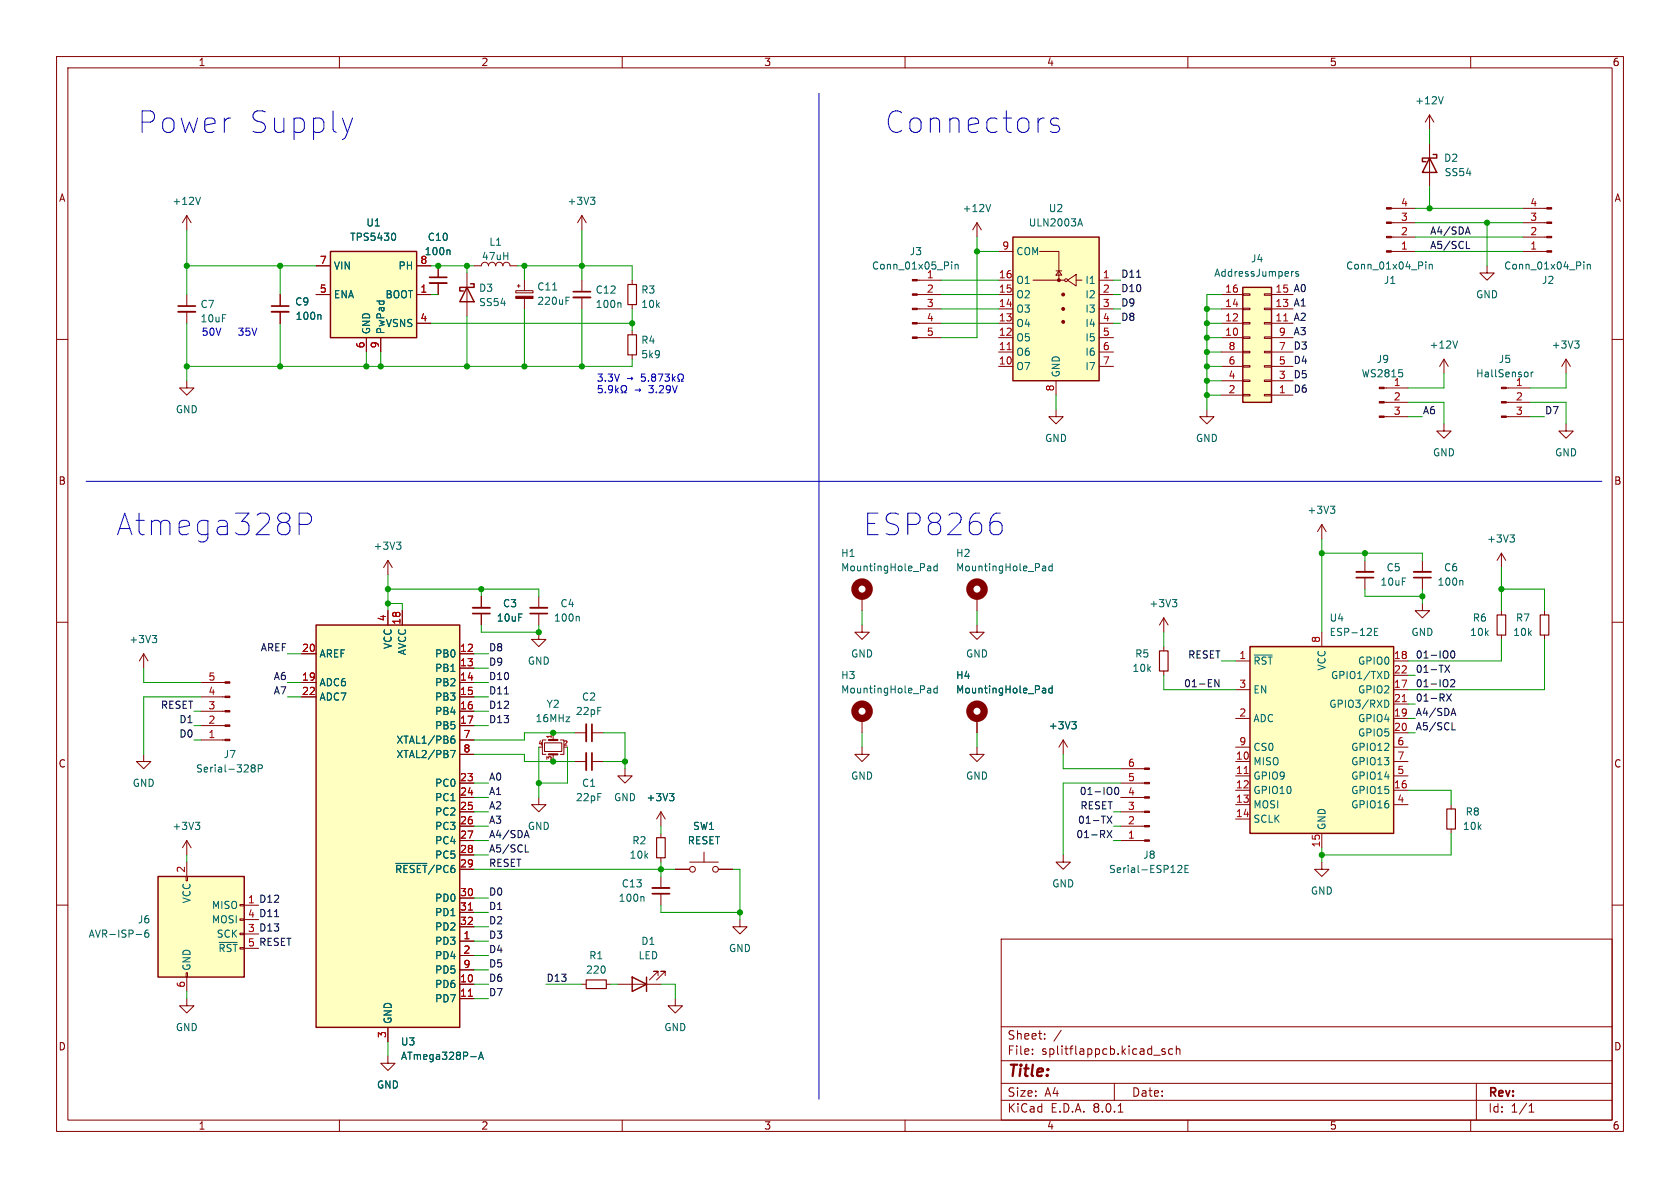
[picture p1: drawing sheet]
<svg xmlns="http://www.w3.org/2000/svg" width="297mm" height="210mm" viewBox="0 0 297 210" stroke-linecap="round" stroke-linejoin="round" font-family="sans-serif">
<g fill="none" stroke="#840000" stroke-width=".18">
<path d="M10 10h277v190h-277zM12 12h273v186h-273zM60 10v2M110 10v2M160 10v2M210 10v2M260 10v2M10 60h2M285 60h2M10 110h2M273 108v.7M273 112.3v.7"/>
<path d="M285 110h2M198.1 135.9h4.2M198.1 138.4h4.2M10 160h2M198.1 141h4.2M198.1 143.5h4.2M198.1 146.1h4.2M198.1 148.6h4.2M256.5 142.2v.8M256.5 146.6v.7M285 160h2M177 166h108v32h-108z"/>
<path d="M60 198v2M110 198v2M160 198v2M177 194.5h108M177 191.5h108M177 187.5h108M177 181.5h108M182.5 186.3v.1M182.5 185.5v.1M184.7 183.6v.1M184.7 182.8v.1M187.6 182.1l-1.3 2"/>
<path d="M197 191.5v3M197.7 196.6h.8M204 186.5h1.1M206 185.5l-.4-.1-.2 .2 .1 .2 .5 .2v.3h-.6M207.3 185.5l-.4-.1-.3 .3v.4l.1 .2h.6M208 185.5l.2-.1 .3 .1 .1 .9M208 184.9v1.5M210 198v2M260 198v2M261 191.5v6.5M270.3 196.6h.9M270.3 195.5l.4-.4v1.5"/>
</g>
<g fill="#840000" stroke="#840000" stroke-width=".18">
<path d="M202.3 135.8h.9v.2h-.9z"/>
<path d="M202.3 138.3h.9v.3h-.9z"/>
<path d="M202.3 140.8h.9v.3h-.9z"/>
<path d="M202.3 143.4h.9v.2h-.9z"/>
<path d="M202.3 145.9h.9v.3h-.9z"/>
<path d="M202.3 148.5h.9v.2h-.9z"/>
</g>
<path d="M208.2 153.1l.5-.1 .2 .3-.7 .9h.7M209.5 153.6h.4M210.1 153h-.6v1.2h.6" fill="none" stroke="#006464" stroke-width=".18"/>
<path d="M272.3 108.7h1.5v3.6h-1.5zM255.8 143h1.5v3.6h-1.5z" fill="none" stroke="#840000" stroke-width=".2"/>
<path d="M27.9 154.9h15.3v17.8h-15.3z" fill="#ffffc2"/>
<g fill="none" stroke="#840000" stroke-width=".18">
<path d="M252.7 20.3l-.7 1.3M252.7 20.3v2.6M252.7 25.4v7.6M252.7 20.3l.8 1.3M262.9 47v1.3h1.3l-1.3 1.2-1.3-1.2h1.3M255.3 63.5l-.8 1.3M255.3 63.5v2.5M255.3 63.5l.7 1.3M266.3 73.7h4.2M266.3 71.1h4.2M266.3 68.6h4.2M25.4 115.6l-.8 1.2"/>
<path d="M25.4 115.6v2.5M25.4 115.6l.8 1.2M101.6 134.6h2M104.6 134.6h2.1M32.9 154.9h.2v.8h-.2zM33 148.6v2.5M33 152.4v2.5M33 148.6l-.7 1.3M33 148.6l.8 1.3M42.4 159.9h.8v.2h-.8zM32.9 172h.2v.7h-.2zM33 176.5v1.3h1.3l-1.3 1.3-1.3-1.3h1.3"/>
<path d="M33 172.7v2.6M42.4 165h.8v.2h-.8zM42.4 162.4h.8v.3h-.8zM43.2 160h2.5M43.2 165.1h2.5M43.2 167.6h2.5"/>
</g>
<path d="M252.7 27.9l1.3 2.6h-2.5zM253.4 27.3h.6v.6h-2.5v.7h.6M27.9 154.9h15.3v17.8h-15.3z" fill="none" stroke="#840000" stroke-width=".25"/>
<path d="M255.1 17.1l-.4 1.3M257.7 60.3l-.4 1.2M270.1 65.9v.6M270.7 65.8v.8M271.1 65.8l-.4 .2M26.9 112.3h.8l-.4 .5M27.5 112.8l.2 .3v.3l-.2 .2M34.5 145.4h.8l-.4 .4M35.1 145.8l.2 .3v.3l-.2 .2M24.1 165.2h.9M26.2 164.4l-.4 .1a.86 .86 0 0 0 0 1.2l.5-.1v-.5l-.2-.2-.4 .1-.1 .1M38.7 166.6h3.2" fill="none" stroke="#006464" stroke-width=".18"/>
<g fill="#840000" stroke="#840000" stroke-width=".18">
<path d="M265.4 73.5h.9v.3h-.9z"/>
<path d="M265.4 71h.9v.2h-.9z"/>
<path d="M265.4 68.5h.9v.2h-.9z"/>
</g>
<path d="M103.6 133.1v3" fill="none" stroke="#840000" stroke-width=".33"/>
<path d="M104.6 133.1v3" fill="none" stroke="#840000" stroke-width=".3"/>
<path d="M55.9 110.5h25.4v71.1h-25.4z" fill="#ffffc2"/>
<path d="M55.9 110.5h25.4v71.1h-25.4zM111.8 172.7l2.5 1.3-2.5 1.3zM114.3 172.7v2.6" fill="none" stroke="#840000" stroke-width=".25"/>
<g fill="none" stroke="#840000" stroke-width=".18">
<path d="M33 38.1v2.5M33 38.1l-.7 1.3M33 38.1l.8 1.3M33 52.1v2M33 55.1v2.1M49.5 52.1v2M49.5 55.1v2.1M213.4 72.4v1.3h1.2l-1.2 1.2-1.3-1.2h1.3M68.6 99.1v2.5M68.6 99.1l-.8 1.2M68.6 99.1l.7 1.2M233.7 92.7l-.8 1.3"/>
<path d="M233.7 92.7v2.6M233.7 92.7l.7 1.3M53.3 115.6h2.6M68.6 108v2.5M71.1 108v2.5M81.3 115.6h2.5M81.3 118.1h2.5M85.1 105.4v2M85.1 108.5v2M95.2 111.8v1.2h1.3l-1.3 1.3-1.2-1.3h1.2M95.2 105.4v2M95.2 108.5v2"/>
<path d="M172.7 110.5v1.3h1.3l-1.3 1.2-1.3-1.2h1.3M205.7 109.2l-.7 1.3M205.7 109.2v2.6M205.7 114.3v.8M205.7 118.6v.8M205.7 109.2l.8 1.3M53.3 120.7h2.6M53.3 123.2h2.6M81.3 120.7h2.5M81.3 123.2h2.5M81.3 125.7h2.5M81.3 128.3h2.5"/>
<path d="M81.3 138.4h2.5M81.3 130.8h2.5M81.3 133.4h2.5M96.3 131.3h3v1.5h-3zM96.5 130.8h-.6v2.6h.6M97.8 129.5v1.3M97.8 133.4v1.2M99.1 130.8h.6v2.6h-.6M101.6 129.5h2M104.6 129.5h2.1M152.4 132.1v1.3h1.3l-1.3 1.2-1.3-1.2h1.3M152.4 127v2.5"/>
<path d="M172.7 132.1v1.3h1.3l-1.3 1.2-1.3-1.2h1.3M172.7 127v2.5M188 130.8l-.8 1.3M188 130.8v2.6M188 130.8l.7 1.3M81.3 141h2.5M81.3 143.5h2.5M81.3 146.1h2.5M81.3 148.6h2.5M81.3 151.1h2.5M81.3 153.7h2.5M81.3 158.8h2.5"/>
<path d="M95.2 141v1.2h1.3l-1.3 1.3-1.2-1.3h1.2M116.8 147.3v.8M116.8 151.6v.8M116.8 154.9v2.1M116.8 158v2M119.4 153.7h2.5M121.9 152.4h5.1M124.5 150.6v1.8M127 153.7h2.5M188 151.1v1.3h1.2l-1.2 1.3-1.3-1.3h1.3M81.3 166.4h2.5M81.3 174h2.5"/>
<path d="M81.3 176.5h2.5M81.3 168.9h2.5M81.3 161.3h2.5M81.3 163.8h2.5M81.3 171.5h2.5M102.9 174h.7M107.2 174h.7M109.2 174h7.6M116.3 172.5v-.8h-.7h.7l-1.5 1.5M117.6 172.5v-.8h-.8h.8l-1.5 1.5M119.4 176.5v1.3h1.2l-1.2 1.3-1.3-1.3h1.3M130.8 162.6v1.2h1.3l-1.3 1.3-1.3-1.3h1.3"/>
<path d="M68.6 186.7v1.3h1.2l-1.2 1.2-1.3-1.2h1.3M68.6 181.6v2.6"/>
<circle cx="122.4" cy="153.7" r=".51"/>
<circle cx="126.5" cy="153.7" r=".51"/>
</g>
<path d="M82.8 176.1h.7M82.8 160.9h.7" fill="none" stroke="#a90000" stroke-width=".18"/>
<g fill="none" stroke="#006464" stroke-width=".18">
<path d="M35.4 34.9l-.4 1.2M56.6 55.6l.1 .2v.7M70.1 95.8h.8l-.4 .5M70.6 96.3l.3 .3v.3l-.3 .2M235.2 89.5h.8l-.4 .5M235.7 90l.3 .2v.3l-.3 .2M102.2 109l.2 .1v.7M207.3 106h.7l-.4 .5M207.8 106.5l.2 .2v.3l-.2 .3M79.6 132.7h.9l-.6 1.2M79.8 130.7l.4-.1 .2 .2-.1 .5-.4 .1-.1-.1M80.3 130.1l-.4 .1-.1 .2"/>
<path d="M164.1 121.7h.4v.8M164.5 122.4l-.4 .1M164.5 122h-.4M165.7 121.7h-.4l-.2 .2 .1 .5h.5M165.7 121.2v1.3M184.4 121.7h.4l.1 .8M184.9 122.4l-.5 .1M184.9 122h-.5M186 121.7h-.3l-.3 .2 .1 .5h.5M186 121.2v1.3M189.5 127.6h.8l-.5 .5M190 128.1l.3 .2v.3l-.3 .2"/>
<path d="M70 152.6h5.5M113.7 158.5l.1 .2v.6M83.2 186.8h1M84.6 187.3l.4-1.3 .5 1.3M84.7 186.9h.6"/>
</g>
<g fill="none" stroke="#840000" stroke-width="1.3">
<circle cx="152.4" cy="125.7" r="1.27"/>
<circle cx="172.7" cy="125.7" r="1.27"/>
</g>
<path d="M205 115.1h1.5v3.5h-1.5zM116.1 148.1h1.5v3.5h-1.5zM103.6 173.2h3.6v1.6h-3.6z" fill="none" stroke="#840000" stroke-width=".2"/>
<path d="M97 130.8h1.6M97 133.4h1.6" fill="none" stroke="#840000" stroke-width=".38"/>
<path d="M31.5 55.1h3M48 55.1h3.1M83.6 107.4h3M93.7 107.4h3.1M103.6 128v3.1M115.3 157h3.1" fill="none" stroke="#840000" stroke-width=".33"/>
<path d="M31.5 54.1h3M48 54.1h3.1M83.6 108.5h3M93.7 108.5h3.1M104.6 128v3.1M115.3 158h3.1" fill="none" stroke="#840000" stroke-width=".3"/>
<path d="M221 114.3h25.4v33h-25.4z" fill="#ffffc2"/>
<path d="M82.5 50.8l1.3 2.5h-2.5zM83.2 50.2h.6v.6h-2.5v.6h.6M221 114.3h25.4v33h-25.4z" fill="none" stroke="#840000" stroke-width=".25"/>
<g fill="none" stroke="#840000" stroke-width=".18">
<path d="M77.5 47v2M77.5 50v2.1M82.5 48.3v7.6M91.2 51.4h3v.4h-3zM91.4 50.5h.5M91.7 50.3v.5M92.7 49.5v1.9M92.7 52.8v1.8M102.9 49.5v2.1M102.9 52.6v2M276.9 74.9v1.3h1.2l-1.2 1.3-1.3-1.3h1.3M218.4 116.8h2.6"/>
<path d="M233.7 111.8v2.5M246.4 116.8h2.5M246.4 119.4h2.5M265.4 108v.7M265.4 112.3v.7M110.5 135.9v1.3h1.3l-1.3 1.2-1.3-1.2h1.3M218.4 134.6h2.6M218.4 137.2h2.6M218.4 139.7h2.6M218.4 121.9h2.6M218.4 127h2.6M218.4 132.1h2.6"/>
<path d="M246.4 134.6h2.5M246.4 137.2h2.5M246.4 139.7h2.5M246.4 121.9h2.5M246.4 127h2.5M246.4 129.5h2.5M246.4 124.5h2.5M246.4 132.1h2.5M116.8 143.5l-.7 1.3M116.8 143.5v2.6M116.8 143.5l.8 1.3M218.4 142.2h2.6"/>
<path d="M218.4 144.8h2.6M233.7 152.4v1.3h1.2l-1.2 1.2-1.3-1.2h1.3M233.7 147.3v2.6M246.4 142.2h2.5"/>
</g>
<path d="M79.4 44.2l.2 .2v.6M97.7 51.3h.7M100.1 53.1h.4M100.1 52.5h.6M109.6 53.5l.2 .2v.7M221.7 115.8h3.2M243 111.7h.4M243.6 111.1h-.6v1.2h.6M245.1 118.7a.68 .68 0 0 1 .4 .6 .68 .68 0 0 1-.4 .7M244.8 123.8a.64 .64 0 0 1 .7 .6 .64 .64 0 0 1-.7 .6M118.4 140.3h.7l-.4 .5M118.9 140.8l.2 .2v.3l-.2 .2" fill="none" stroke="#006464" stroke-width=".18"/>
<path d="M220 136.7h.7M247.9 124h.7" fill="none" stroke="#a90000" stroke-width=".18"/>
<path d="M75.9 50h3.1M101.3 52.6h3.1" fill="none" stroke="#840000" stroke-width=".33"/>
<path d="M75.9 49h3.1M101.3 51.6h3.1" fill="none" stroke="#840000" stroke-width=".3"/>
<path d="M91.2 52.4h3v.4h-3z" fill="#840000" stroke="#840000" stroke-width=".18"/>
<path d="M264.7 108.7h1.5v3.6h-1.5z" fill="none" stroke="#840000" stroke-width=".2"/>
<path d="M179.1 41.9h15.2v25.4h-15.2z" fill="#ffffc2"/>
<path d="M179.1 41.9h15.2v25.4h-15.2z" fill="none" stroke="#840000" stroke-width=".25"/>
<g fill="none" stroke="#840000" stroke-width=".18">
<path d="M172.7 39.4l-.7 1.2M172.7 39.4v2.5M172.7 39.4l.8 1.2M162.2 49.5h4.2M162.2 59.7h4.2M162.2 57.2h4.2M162.2 54.6h4.2M162.2 52.1h4.2M176.5 49.5h2.6M176.5 59.7h2.6M176.5 57.2h2.6M176.5 54.6h2.6"/>
<path d="M176.5 52.1h2.6M176.5 44.5h2.6M182.6 49.5h5.6M183.8 44.5h3.4v5M186.7 47.9h1M187.2 47.9l.5 .7h-1zM188.7 49.5l1.5-1v2zM190.2 49.5h1.1M194.3 49.5h2.5M194.3 59.7h2.5M194.3 57.2h2.5M194.3 54.6h2.5"/>
<path d="M194.3 52.1h2.5M176.5 64.8h2.6M176.5 62.2h2.6M186.7 67.3v2.6M194.3 64.8h2.5M194.3 62.2h2.5"/>
<circle cx="188.5" cy="49.5" r=".25"/>
</g>
<g fill="#840000" stroke="#840000" stroke-width=".18">
<path d="M161.3 59.6h.9v.2h-.9z"/>
<path d="M161.3 57h.9v.3h-.9z"/>
<path d="M161.3 54.5h.9v.2h-.9z"/>
<path d="M161.3 51.9h.9v.3h-.9z"/>
<path d="M161.3 49.4h.9v.3h-.9z"/>
<circle cx="188" cy="56.9" r=".25"/>
<circle cx="188" cy="54.6" r=".25"/>
<circle cx="188" cy="52.1" r=".25"/>
<circle cx="187.2" cy="49.5" r=".25"/>
</g>
<path d="M178 61.8h.8" fill="none" stroke="#a90000" stroke-width=".18"/>
<path d="M175.1 36.1l-.4 1.3M190.7 39.6h.6M191 38.7l.4 1.2M168.2 46.3v.1M168.2 46.7v.9M168.8 46.7v.9M168.8 46.8l.2-.1 .3 .1 .1 .8" fill="none" stroke="#006464" stroke-width=".18"/>
<path d="M58.4 44.5h15.3v15.2h-15.3z" fill="#ffffc2"/>
<path d="M58.4 44.5h15.3v15.2h-15.3z" fill="none" stroke="#840000" stroke-width=".25"/>
<g fill="none" stroke="#840000" stroke-width=".18">
<path d="M102.9 38.1l-.8 1.3M102.9 38.1v2.5M102.9 38.1l.7 1.3M246 36.8h4.2M246 39.4h4.2M269.2 36.8h4.3M269.2 39.4h4.3M55.9 52.1h2.5M55.9 47h2.5M64.8 59.7v2.5M67.3 59.7v2.5M73.7 52.1h2.5"/>
<path d="M73.7 57.2h2.5M73.7 47h2.5M83.8 47h1.3a.64 .64 0 0 1 .6-.6 .64 .64 0 0 1 .7 .6 .64 .64 0 0 1 .6-.6 .64 .64 0 0 1 .6 .6 .64 .64 0 0 1 .7-.6 .64 .64 0 0 1 .6 .6 .64 .64 0 0 1 .6-.6 .64 .64 0 0 1 .7 .6h1.2M111.8 49.5v.8M111.8 53.8v.8M111.8 58.4v.8M246 41.9h4.2M246 44.5h4.2M269.2 41.9h4.3M269.2 44.5h4.3M33 67.3v1.3h1.3l-1.3 1.3-1.3-1.3h1.3M111.8 62.7v.8"/>
<path d="M186.7 72.4v1.3h1.3l-1.3 1.2-1.3-1.2h1.3M244.7 73.7h4.2M244.7 71.1h4.2M244.7 68.6h4.2M276.9 63.5l-.8 1.3M276.9 63.5v2.5M276.9 63.5l.7 1.3M241.3 99.1v2M251.5 99.1v2M265.4 97.8l-.7 1.3M265.4 97.8v2.5M265.4 97.8l.8 1.3"/>
<path d="M152.4 110.5v1.3h1.3l-1.3 1.2-1.3-1.2h1.3M152.4 105.4v2.6M172.7 105.4v2.6M241.3 102.1v2M251.5 106.7v1.3h1.2l-1.2 1.2-1.3-1.2h1.3M251.5 102.1v2M25.4 133.4v1.2h1.3l-1.3 1.3-1.3-1.3h1.3M35.6 120.7h4.2M35.6 123.2h4.2M35.6 125.7h4.2M35.6 128.3h4.2M35.6 130.8h4.2"/>
</g>
<g fill="none" stroke="#006464" stroke-width=".18">
<path d="M104.4 34.9h.8l-.5 .5M104.9 35.4l.3 .2v.3l-.3 .2M69.6 41.2a.79 .79 0 0 1 0 1.3M252.1 46.3v.1M252.1 46.7v.9M252.7 46.7v.9M252.7 46.8l.2-.1 .3 .1v.8M280 46.3v.1M280 46.7v.9M280.6 46.8l.2-.1 .3 .1 .1 .8M280.6 46.7v.9M247.9 66v.5"/>
<path d="M278.4 60.3h.8l-.5 .5M278.9 60.8l.3 .2v.3l-.3 .2M165.7 99.6v1.3M186 99.6v1.3M266.9 94.6h.8l-.4 .4M267.5 95l.2 .3v.3l-.2 .2M164.1 100.1h.4v.8M164.5 100.8l-.4 .1M164.5 100.4h-.4M165.7 100.1h-.4l-.2 .2 .1 .5h.5M184.4 100.1h.4l.1 .8M184.9 100.8l-.5 .1"/>
<path d="M184.9 100.4h-.5M186 100.1h-.3l-.3 .2 .1 .5h.5M258.4 102.6l.2 .2v.6M44.6 135.7l-.2-.2 .2-.3h.3l.2 .2-.2 .3M44.6 135.7l-.2 .3v.2l.2 .3h.3l.2-.3v-.2l-.2-.3M44.6 135.7h.3M45.7 135.9l.6-.1 .1-.2-.1-.3-.6-.1v1.3"/>
</g>
<path d="M239.8 101.1h3M249.9 101.1h3.1" fill="none" stroke="#840000" stroke-width=".33"/>
<path d="M239.8 102.1h3M249.9 102.1h3.1" fill="none" stroke="#840000" stroke-width=".3"/>
<g fill="#840000" stroke="#840000" stroke-width=".18">
<path d="M243.8 73.5h.9v.3h-.9z"/>
<path d="M243.8 71h.9v.2h-.9z"/>
<path d="M243.8 68.5h.9v.2h-.9z"/>
<path d="M245.1 36.7h.9v.3h-.9z"/>
<path d="M245.1 39.2h.9v.3h-.9z"/>
<path d="M245.1 41.8h.9v.2h-.9z"/>
<path d="M245.1 44.3h.9v.3h-.9z"/>
<path d="M273.5 36.7h.8v.3h-.8z"/>
<path d="M273.5 39.2h.8v.3h-.8z"/>
<path d="M273.5 41.8h.8v.2h-.8z"/>
<path d="M273.5 44.3h.8v.3h-.8z"/>
<path d="M39.8 120.5h.8v.3h-.8z"/>
<path d="M39.8 123.1h.8v.2h-.8z"/>
<path d="M39.8 125.6h.8v.3h-.8z"/>
<path d="M39.8 128.1h.8v.3h-.8z"/>
<path d="M39.8 130.7h.8v.2h-.8z"/>
</g>
<path d="M111 50.3h1.5v3.5h-1.5zM111 59.2h1.5v3.5h-1.5z" fill="none" stroke="#840000" stroke-width=".2"/>
<g fill="none" stroke="#840000" stroke-width="1.3">
<circle cx="152.4" cy="104.1" r="1.27"/>
<circle cx="172.7" cy="104.1" r="1.27"/>
</g>
<path d="M219.7 50.8h5.1v20.3h-5.1z" fill="#ffffc2"/>
<g fill="none" stroke="#840000" stroke-width=".18">
<path d="M49.5 52.1v2M49.5 55.1v2.1M55.9 52.1h2.5M55.9 47h2.5M64.8 59.7v2.5M67.3 59.7v2.5M73.7 57.2h2.5M73.7 52.1h2.5M73.7 47h2.5M77.5 47v2M77.5 50v2.1M215.9 59.7h3.8"/>
<path d="M215.9 57.2h3.8M215.9 54.6h3.8M215.9 52.1h3.8M219.7 51.9h1.3v.3h-1.3zM219.7 54.5h1.3v.2h-1.3zM219.7 57h1.3v.3h-1.3zM219.7 59.6h1.3v.2h-1.3zM223.5 51.9h1.3v.3h-1.3zM223.5 54.5h1.3v.2h-1.3zM223.5 57h1.3v.3h-1.3zM223.5 59.6h1.3v.2h-1.3zM224.8 59.7h3.8"/>
<path d="M224.8 57.2h3.8M224.8 54.6h3.8M224.8 52.1h3.8M215.9 69.9h3.8M215.9 67.3h3.8M215.9 64.8h3.8M215.9 62.2h3.8M219.7 62.1h1.3v.3h-1.3zM219.7 64.6h1.3v.3h-1.3zM219.7 67.2h1.3v.2h-1.3zM219.7 69.7h1.3v.3h-1.3zM223.5 62.1h1.3v.3h-1.3z"/>
<path d="M223.5 64.6h1.3v.3h-1.3zM223.5 67.2h1.3v.2h-1.3zM223.5 69.7h1.3v.3h-1.3zM224.8 69.9h3.8M224.8 67.3h3.8M224.8 64.8h3.8M224.8 62.2h3.8M255.3 74.9v1.3h1.2l-1.2 1.3-1.3-1.3h1.3M53.3 115.6h2.6M68.6 108v2.5M71.1 108v2.5M81.3 115.6h2.5"/>
<path d="M81.3 118.1h2.5M85.1 105.4v2M85.1 108.5v2M53.3 120.7h2.6M53.3 123.2h2.6M81.3 120.7h2.5M81.3 123.2h2.5M81.3 125.7h2.5M81.3 128.3h2.5M81.3 138.4h2.5M81.3 130.8h2.5M81.3 133.4h2.5"/>
<path d="M172.7 127v2.5M81.3 141h2.5M81.3 143.5h2.5M81.3 146.1h2.5M81.3 148.6h2.5M81.3 151.1h2.5M81.3 153.7h2.5M81.3 158.8h2.5M119.4 153.7h2.5M127 153.7h2.5M81.3 166.4h2.5M81.3 174h2.5"/>
<path d="M81.3 176.5h2.5M81.3 168.9h2.5M81.3 161.3h2.5M81.3 163.8h2.5M81.3 171.5h2.5M68.6 181.6v2.6"/>
</g>
<path d="M219.7 50.8h5.1v20.3h-5.1z" fill="none" stroke="#840000" stroke-width=".25"/>
<path d="M226.9 56.7h.8M82.8 176.1h.7M82.8 160.9h.7" fill="none" stroke="#a90000" stroke-width=".18"/>
<g fill="none" stroke="#006464" stroke-width=".18">
<path d="M56.6 55.6l.1 .2v.7M69.6 41.2a.79 .79 0 0 1 0 1.3M79.4 44.2l.2 .2v.6M228.7 48l-.4 .2M229.5 48.1l-.3-.1-.1 .2v.2l.4 .1v.3h-.4M79.6 132.7h.9l-.6 1.2M79.8 130.7l.4-.1 .2 .2-.1 .5-.4 .1-.1-.1M80.3 130.1l-.4 .1-.1 .2M184.4 121.7h.4l.1 .8M184.9 122.4l-.5 .1M184.9 122h-.5M186 121.7h-.3l-.3 .2 .1 .5h.5"/>
<path d="M186 121.2v1.3M189.5 127.6h.8l-.5 .5M190 128.1l.3 .2v.3l-.3 .2M70 152.6h5.5M118.4 140.3h.7l-.4 .5M118.9 140.8l.2 .2v.3l-.2 .2M83.2 186.8h1M84.6 187.3l.4-1.3 .5 1.3M84.7 186.9h.6"/>
</g>
<g fill="none" stroke="#0f0f0f" stroke-width=".18">
<path d="M200.9 49h.8M259.2 41h.6M259.2 43.9h.6M259.5 40.1l.4 1.3M255.4 117.6l.9 1.3M256.3 117.6l-.9 1.3M256.6 115.1h.2a.68 .68 0 0 1 .4 .6 .68 .68 0 0 1-.4 .6 .85 .85 0 0 1-.2-1.2zM89.2 122.7h.7M197.2 139.2h.2a.68 .68 0 0 1 .4 .6 .68 .68 0 0 1-.4 .7 .84 .84 0 0 1-.2-1.3zM215.5 120.1v1.3l-.7-1.3v1.3M255.7 122.7l.9 1.2M256.5 120.3l.4-.2 .3 .4-.8 .9h.8"/>
<path d="M256.6 122.7l-.9 1.2M256.6 126.1h.6M256.7 129h.6M256.9 125.2l.5 1.3M92.8 147.7h.6M92.9 150.6h.6M93.1 146.8l.4 1.3M195.7 144.3l.9 1.2M195.7 146.8l.9 1.3M196.6 144.3l-.9 1.2M196.6 146.8l-.9 1.3M48.5 162h.8"/>
</g>
<g fill="none" stroke="#0000c2" stroke-width=".18">
<path d="M144.8 16.5v177.8M62.3 20.9l-.9 2.5M187.2 21l-.4-.1h-.6l-.3 .1-.2 .4 .2 .6 1.3 .3 .1 .4-.1 .5-.4 .2h-.7l-.4-.2M105.8 68.2v.6l.1-.1h.5l.1 .5-.3 .2-.4-.1M107 69.3v.1M107.8 68.2l-.2 .2v.4l.5 .2 .2-.3M108.1 68.2l.1 .1a.84 .84 0 0 1-.3 1.1h-.2M108.8 68.2v1.2M109 69l.3 .4M109.3 68.6l-.5 .5M109.8 69.4h.3v-.2a.54 .54 0 0 1-.3-.7 .54 .54 0 0 1 .8-.3 .58 .58 0 0 1-.1 1v.2h.3M110.9 66.9h1"/>
<path d="M111.6 66.7l.3 .2M111.9 66.9l-.3 .2M114 66.1h-.6v.6l.2-.1 .4 .1 .1 .1-.1 .5-.1 .1-.5-.1M114.6 67.3v.1M115.4 66.7l-.2-.3 .2-.3h.3l.2 .3-.2 .3M115.4 66.7l-.2 .2v.2l.2 .3 .4-.1 .1-.2v-.3l-.2-.1M115.4 66.7h.3M116.3 66.1h.9l-.6 1.3M117.5 66.1h.8l-.4 .5 .4 .1v.6l-.2 .1-.6-.1M118.9 66.1v1.3M119 66.9l.4 .5M119.4 66.5l-.5 .5"/>
<path d="M119.8 67.4h.3v-.3a.54 .54 0 0 1-.2-.7 .54 .54 0 0 1 .7-.2 .58 .58 0 0 1-.1 .9v.3h.3M15.2 85.1h268M52.9 92.7h1.4a1.03 1.03 0 0 0 .8-1 1.03 1.03 0 0 0-.8-1h-1.4v3.8M176.1 90.7h.7M176.4 92.2l.4 .1 .4 .6v.9l-.4 .5-.4 .2"/>
</g>
<g fill="none" stroke="#009600" stroke-width=".18">
<path d="M250.2 39.4h19M250.2 36.8h19M252.7 22.9v2.5M252.7 33v3.8M262.9 39.4v7.6M33 40.6v11.5M33 57.2v10.1M33 47h22.9M49.5 47v5.1M49.5 57.2v7.6M76.2 47h7.6M76.2 57.2h35.6"/>
<path d="M76.2 52.1h1.3M82.5 47v1.3M82.5 55.9v8.9M91.4 47h20.4v2.5M92.7 47v2.5M92.7 54.6v10.2M102.9 40.6v8.9M102.9 54.6v10.2M111.8 54.6v3.8M166.4 57.2h10.1M166.4 54.6h10.1M166.4 52.1h10.1"/>
<path d="M166.4 49.5h10.1M172.7 41.9v17.8h-6.3M172.7 44.5h3.8M196.8 57.2h1.3M196.8 54.6h1.3M196.8 52.1h1.3M196.8 49.5h1.3M213.4 57.2h2.5M213.4 54.6h2.5M213.4 59.7h2.5M215.9 52.1h-2.5v20.3M250.2 41.9h19"/>
<path d="M250.2 44.5h19M64.8 62.2v2.6M67.3 62.2v2.6M111.8 63.5v1.3h-78.8M186.7 69.9v2.5M213.4 69.9h2.5M213.4 67.3h2.5M213.4 64.8h2.5M213.4 62.2h2.5M248.9 71.1h6.4v3.8M248.9 73.7h2.6M255.3 66v2.6h-6.4"/>
<path d="M270.5 73.7h2.5M270.5 71.1h6.4v3.8M276.9 66v2.6h-6.4M233.7 97.8h17.8v1.3M233.7 95.3v16.5M241.3 97.8v1.3M25.4 118.1v2.6h10.2M50.8 115.6h2.5M68.6 104.1h26.6v1.3M68.6 106.7h2.5v1.3M68.6 101.6v6.4M83.8 115.6h2.6"/>
<path d="M83.8 118.1h2.6M85.1 110.5v1.3h10.1v-1.3M85.1 104.1v1.3M152.4 108v2.5M172.7 108v2.5M205.7 119.4v2.5h12.7M205.7 111.8v2.5M215.9 116.8h2.5M241.3 104.1v1.3h10.2M248.9 119.4h1.3M251.5 104.1v2.6M265.4 113v3.8h-16.5"/>
<path d="M265.4 104.1h7.6v3.9M265.4 100.3v7.7M273 113v8.9h-24.1M34.3 125.7h1.3M34.3 130.8h1.3M34.3 128.3h1.3M35.6 123.2h-10.2v10.2M50.8 123.2h2.5M50.8 120.7h2.5M83.8 138.4h2.6M83.8 123.2h2.6M83.8 120.7h2.6"/>
<path d="M83.8 125.7h2.6M83.8 133.4h8.9v1.2h8.9M83.8 128.3h2.6M95.2 132.1v8.9M100.3 132.1v6.3h-5.1M101.6 129.5h-8.9v1.3h-8.9M106.7 134.6h3.8M106.7 129.5h3.8v6.4M152.4 129.5v2.6M172.7 129.5v2.6M188 133.4v2.5h10.1M198.1 138.4h-10.1v12.7"/>
<path d="M248.9 129.5h1.3M248.9 139.7h7.6v2.5M248.9 127h1.3M248.9 124.5h1.3M33 151.1v1.3M83.8 143.5h2.6M83.8 148.6h2.6M83.8 151.1h2.6M83.8 146.1h2.6M83.8 158.8h2.6M83.8 153.7h35.6M83.8 141h2.6"/>
<path d="M116.8 146.1v1.2M116.8 152.4v2.5M129.5 153.7h1.3v8.9M196.8 143.5h1.3M196.8 148.6h1.3M196.8 146.1h1.3M233.7 149.9v2.5M256.5 147.3v3.8h-22.8M33 175.3v1.2M83.8 166.4h2.6M83.8 176.5h2.6M83.8 161.3h2.6"/>
<path d="M83.8 171.5h2.6M83.8 168.9h2.6M83.8 174h2.6M83.8 163.8h2.6M96.5 174h6.4M107.9 174h1.3M116.8 160v1.3h14M116.8 174h2.6v2.5M68.6 184.2v2.5"/>
</g>
<g fill="#009600" stroke="#009600" stroke-width=".18">
<circle cx="82.5" cy="47" r=".46"/>
<circle cx="82.5" cy="64.8" r=".46"/>
<circle cx="77.5" cy="47" r=".46"/>
<circle cx="67.3" cy="64.8" r=".46"/>
<circle cx="92.7" cy="64.8" r=".46"/>
<circle cx="102.9" cy="47" r=".46"/>
<circle cx="92.7" cy="47" r=".46"/>
<circle cx="68.6" cy="104.1" r=".46"/>
<circle cx="68.6" cy="106.7" r=".46"/>
<circle cx="110.5" cy="134.6" r=".46"/>
<circle cx="97.8" cy="129.5" r=".46"/>
<circle cx="130.8" cy="161.3" r=".46"/>
<circle cx="116.8" cy="153.7" r=".46"/>
<circle cx="85.1" cy="104.1" r=".46"/>
<circle cx="95.2" cy="138.4" r=".46"/>
<circle cx="95.2" cy="111.8" r=".46"/>
<circle cx="97.8" cy="134.6" r=".46"/>
<circle cx="33" cy="64.8" r=".46"/>
<circle cx="64.8" cy="64.8" r=".46"/>
<circle cx="49.5" cy="64.8" r=".46"/>
<circle cx="49.5" cy="47" r=".46"/>
<circle cx="33" cy="47" r=".46"/>
<circle cx="102.9" cy="64.8" r=".46"/>
<circle cx="111.8" cy="57.2" r=".46"/>
<circle cx="213.4" cy="62.2" r=".46"/>
<circle cx="172.7" cy="44.5" r=".46"/>
<circle cx="213.4" cy="54.6" r=".46"/>
<circle cx="251.5" cy="105.4" r=".46"/>
<circle cx="233.7" cy="151.1" r=".46"/>
<circle cx="262.9" cy="39.4" r=".46"/>
<circle cx="252.7" cy="36.8" r=".46"/>
<circle cx="213.4" cy="64.8" r=".46"/>
<circle cx="213.4" cy="67.3" r=".46"/>
<circle cx="213.4" cy="69.9" r=".46"/>
<circle cx="213.4" cy="57.2" r=".46"/>
<circle cx="213.4" cy="59.7" r=".46"/>
<circle cx="265.4" cy="104.1" r=".46"/>
<circle cx="233.7" cy="97.8" r=".46"/>
<circle cx="241.3" cy="97.8" r=".46"/>
</g>
<g font-size="5.3" fill="#0000c2">
<text x="24.1" y="23.9">Power</text>
<text x="43.6" y="23.9">Supply</text>
<text x="156.2" y="23.9">Connectors</text>
<text x="20.3" y="95">Atmega328P</text>
<text x="152.4" y="95">ESP8266</text>
</g>
<text font-size="2.8" fill="#840000" x="178" y="190.9">Title:</text>
<g font-size="2.1" fill="#840000">
<text x="178" y="184">Sheet:</text>
<text x="178" y="186.7">File:</text>
<text x="184.1" y="186.7">splitflappcb.kicad_sch</text>
<text x="178" y="196.9">KiCad</text>
<text x="178" y="194.1">Size:</text>
<text x="184.7" y="194.1">A4</text>
<text x="185.7" y="196.9">E.D.A.</text>
<text x="193.3" y="196.9">8.0.1</text>
<text x="200" y="194.1">Date:</text>
<text x="263" y="194.3">Rev:</text>
<text x="263" y="196.9">Id:</text>
<text x="267.1" y="196.9">1/1</text>
</g>
<g font-size="1.8" fill="#840000">
<text x="35" y="11.9">1</text>
<text x="85" y="11.9">2</text>
<text x="135" y="11.9">3</text>
<text x="185" y="11.9">4</text>
<text x="235" y="11.9">5</text>
<text x="285" y="11.9">6</text>
<text x="10.3" y="35.9">A</text>
<text x="285.3" y="35.9">A</text>
<text x="10.3" y="85.9">B</text>
<text x="285.3" y="85.9">B</text>
<text x="10.3" y="135.9">C</text>
<text x="285.3" y="135.9">C</text>
<text x="10.3" y="185.9">D</text>
<text x="285.3" y="185.9">D</text>
<text x="35" y="199.9">1</text>
<text x="85" y="199.9">2</text>
<text x="135" y="199.9">3</text>
<text x="185" y="199.9">4</text>
<text x="235" y="199.9">5</text>
<text x="285" y="199.9">6</text>
</g>
<g font-size="1.8" fill="#006464">
<text x="250.1" y="18.6">+12V</text>
<text x="255.2" y="28.8">D2</text>
<text x="255.3" y="31.3">SS54</text>
<text x="30.4" y="36.4">+12V</text>
<text x="64.7" y="40.2">U1</text>
<text x="100.2" y="36.4">+3V3</text>
<text x="170.1" y="37.7">+12V</text>
<text x="181.8" y="40.2">ULN2003A</text>
<text x="185.3" y="37.7">U2</text>
<text x="58.9" y="47.9">VIN</text>
<text x="61.8" y="42.8">TPS5430</text>
<text x="70.3" y="47.9">PH</text>
<text x="75" y="45.3">100n</text>
<text x="75.5" y="42.8">C10</text>
<text x="85.1" y="46.2">47uH</text>
<text x="86.4" y="43.6">L1</text>
<text x="154.1" y="47.9">Conn_01x05_Pin</text>
<text x="160.7" y="45.3">J3</text>
<text x="179.6" y="45.3">COM</text>
<text x="221.1" y="46.6">J4</text>
<text x="237.9" y="47.9">Conn_01x04_Pin</text>
<text x="265.8" y="47.9">Conn_01x04_Pin</text>
<text x="58.9" y="52.9">ENA</text>
<text x="68.1" y="52.9">BOOT</text>
<text x="84.6" y="51.8">D3</text>
<text x="94.9" y="51.6">C11</text>
<text x="105.2" y="52.1">C12</text>
<text x="113.3" y="52.1">R3</text>
<text x="163.8" y="49.3">1</text>
<text x="179.6" y="52.9">O2</text>
<text x="179.6" y="50.4">O1</text>
<text x="191.8" y="50.4">I1</text>
<text x="191.8" y="52.9">I2</text>
<text x="214.6" y="49.1">AddressJumpers</text>
<text x="244.6" y="50.4">J1</text>
<text x="260.9" y="52.9">GND</text>
<text x="272.5" y="50.4">J2</text>
<text x="35.4" y="54.6">C7</text>
<text x="35.4" y="57.2">10uF</text>
<text x="52.1" y="54.2">C9</text>
<text x="52.2" y="56.7">100n</text>
<text x="65.6" y="59.2" transform="rotate(-90 65.6 59.2)">GND</text>
<text x="68.1" y="58">VSNS</text>
<text x="68.2" y="59.2" transform="rotate(-90 68.2 59.2)">PwPad</text>
<text x="84.6" y="54.3">SS54</text>
<text x="94.9" y="54.1">220uF</text>
<text x="105.2" y="54.6">100n</text>
<text x="113.3" y="54.6">10k</text>
<text x="179.6" y="58">O4</text>
<text x="179.6" y="55.5">O3</text>
<text x="191.8" y="55.5">I3</text>
<text x="191.8" y="58">I4</text>
<text x="113.3" y="61">R4</text>
<text x="113.3" y="63.5">5k9</text>
<text x="179.6" y="65.6">O7</text>
<text x="179.6" y="63.1">O6</text>
<text x="179.6" y="60.6">O5</text>
<text x="191.8" y="60.6">I5</text>
<text x="191.8" y="63.1">I6</text>
<text x="191.8" y="65.6">I7</text>
<text x="243.3" y="64.4">J9</text>
<text x="252.6" y="61.8">+12V</text>
<text x="264.9" y="64.4">J5</text>
<text x="274.2" y="61.8">+3V3</text>
<text x="187.6" y="66.8" transform="rotate(-90 187.6 66.8)">GND</text>
<text x="240.6" y="66.9">WS2815</text>
<text x="246.3" y="68.3">1</text>
<text x="260.9" y="66.9">HallSensor</text>
<text x="267.9" y="68.3">1</text>
<text x="31" y="73.3">GND</text>
<text x="184.7" y="78.3">GND</text>
<text x="211.3" y="78.3">GND</text>
<text x="253.2" y="80.9">GND</text>
<text x="274.8" y="80.9">GND</text>
<text x="231" y="91">+3V3</text>
<text x="65.9" y="97.4">+3V3</text>
<text x="148.6" y="98.7">H1</text>
<text x="148.6" y="101.2">MountingHole_Pad</text>
<text x="168.9" y="98.7">H2</text>
<text x="168.9" y="101.2">MountingHole_Pad</text>
<text x="245" y="101.2">C5</text>
<text x="255.2" y="101.2">C6</text>
<text x="262.8" y="96.1">+3V3</text>
<text x="88.8" y="107.5">C3</text>
<text x="99" y="107.5">C4</text>
<text x="203.1" y="107.5">+3V3</text>
<text x="243.9" y="103.7">10uF</text>
<text x="254" y="103.7">100n</text>
<text x="22.8" y="113.9">+3V3</text>
<text x="87.7" y="110.1">10uF</text>
<text x="97.8" y="110.1">100n</text>
<text x="235" y="112.6">ESP-12E</text>
<text x="235" y="110.1">U4</text>
<text x="249.4" y="112.6">GND</text>
<text x="259.8" y="112.6">10k</text>
<text x="260.3" y="110.1">R6</text>
<text x="267.4" y="112.6">10k</text>
<text x="267.9" y="110.1">R7</text>
<text x="56.4" y="116.4">AREF</text>
<text x="69.4" y="114.8" transform="rotate(-90 69.4 114.8)">VCC</text>
<text x="72" y="115.9" transform="rotate(-90 72 115.9)">AVCC</text>
<text x="76.8" y="116.4">PB0</text>
<text x="76.8" y="119">PB1</text>
<text x="93.2" y="117.7">GND</text>
<text x="150.4" y="116.4">GND</text>
<text x="170.7" y="116.4">GND</text>
<text x="200.1" y="119">10k</text>
<text x="200.6" y="116.4">R5</text>
<text x="221.5" y="117.7">~{RST}</text>
<text x="234.5" y="118.6" transform="rotate(-90 234.5 118.6)">VCC</text>
<text x="240" y="117.7">GPIO0</text>
<text x="56.4" y="121.5">ADC6</text>
<text x="56.4" y="124.1">ADC7</text>
<text x="76.8" y="121.5">PB2</text>
<text x="76.8" y="124.1">PB3</text>
<text x="96.5" y="125.3">Y2</text>
<text x="102.8" y="124.1">C2</text>
<text x="148.6" y="120.2">H3</text>
<text x="148.6" y="122.8">MountingHole_Pad</text>
<text x="168.9" y="120.2">H4</text>
<text x="168.9" y="122.8">MountingHole_Pad</text>
<text x="221.5" y="122.8">EN</text>
<text x="234.9" y="125.3">GPIO3/RXD</text>
<text x="235.2" y="120.2">GPIO1/TXD</text>
<text x="240" y="122.8">GPIO2</text>
<text x="70" y="131.7">XTAL1/PB6</text>
<text x="76.8" y="126.6">PB4</text>
<text x="76.8" y="129.1">PB5</text>
<text x="94.6" y="127.9">16MHz</text>
<text x="101.7" y="126.6">22pF</text>
<text x="185.3" y="129.1">+3V3</text>
<text x="221.5" y="127.9">ADC</text>
<text x="240" y="127.9">GPIO4</text>
<text x="240" y="130.4">GPIO5</text>
<text x="34.6" y="136.8">Serial-328P</text>
<text x="39.4" y="134.2">J7</text>
<text x="70" y="134.2">XTAL2/PB7</text>
<text x="221.5" y="135.5">MISO</text>
<text x="221.5" y="132.9">CS0</text>
<text x="238.8" y="132.9">GPIO12</text>
<text x="238.8" y="135.5">GPIO13</text>
<text x="23.4" y="139.3">GND</text>
<text x="76.8" y="139.3">PC0</text>
<text x="76.8" y="141.8">PC1</text>
<text x="101.7" y="141.8">22pF</text>
<text x="102.8" y="139.3">C1</text>
<text x="108.5" y="141.8">GND</text>
<text x="114.2" y="141.8">+3V3</text>
<text x="150.4" y="138">GND</text>
<text x="170.7" y="138">GND</text>
<text x="221.5" y="138">GPIO9</text>
<text x="221.5" y="140.6">GPIO10</text>
<text x="221.5" y="143.1">MOSI</text>
<text x="238.8" y="140.6">GPIO15</text>
<text x="238.8" y="143.1">GPIO16</text>
<text x="238.8" y="138">GPIO14</text>
<text x="30.4" y="146.9">+3V3</text>
<text x="76.8" y="144.4">PC2</text>
<text x="76.8" y="146.9">PC3</text>
<text x="76.8" y="149.5">PC4</text>
<text x="93.2" y="146.9">GND</text>
<text x="111.7" y="149.5">R2</text>
<text x="121.5" y="149.5">RESET</text>
<text x="122.4" y="146.9">SW1</text>
<text x="221.5" y="145.6">SCLK</text>
<text x="234.5" y="146.8" transform="rotate(-90 234.5 146.8)">GND</text>
<text x="258.5" y="146.9">10k</text>
<text x="259" y="144.4">R8</text>
<text x="69.7" y="154.5">~{RESET}/PC6</text>
<text x="76.8" y="152">PC5</text>
<text x="111.2" y="152">10k</text>
<text x="196" y="154.5">Serial-ESP12E</text>
<text x="202" y="152">J8</text>
<text x="33.9" y="159.8" transform="rotate(-90 33.9 159.8)">VCC</text>
<text x="37.4" y="160.9">MISO</text>
<text x="76.8" y="159.6">PD0</text>
<text x="109.3" y="159.6">100n</text>
<text x="109.8" y="157.1">C13</text>
<text x="185.9" y="157.1">GND</text>
<text x="231.6" y="158.3">GND</text>
<text x="15.6" y="166">AVR-ISP-6</text>
<text x="24.3" y="163.4">J6</text>
<text x="37.4" y="163.4">MOSI</text>
<text x="38.2" y="166">SCK</text>
<text x="76.8" y="167.2">PD3</text>
<text x="76.8" y="162.2">PD1</text>
<text x="76.8" y="164.7">PD2</text>
<text x="113.3" y="167.2">D1</text>
<text x="33.9" y="171.7" transform="rotate(-90 33.9 171.7)">GND</text>
<text x="76.8" y="169.8">PD4</text>
<text x="76.8" y="172.3">PD5</text>
<text x="103.5" y="172.3">220</text>
<text x="104.1" y="169.8">R1</text>
<text x="112.8" y="169.8">LED</text>
<text x="128.8" y="168.5">GND</text>
<text x="76.8" y="174.9">PD6</text>
<text x="76.8" y="177.4">PD7</text>
<text x="31" y="182.5">GND</text>
<text x="69.4" y="181.1" transform="rotate(-90 69.4 181.1)">GND</text>
<text x="70.8" y="185">U3</text>
<text x="117.3" y="182.5">GND</text>
<text x="70.8" y="187.6">ATmega328P-A</text>
<text x="66.5" y="192.6">GND</text>
</g>
<g font-size="1.8" fill="#a90000">
<text x="247.6" y="41.7">2</text>
<text x="247.6" y="39.1">3</text>
<text x="247.6" y="36.6">4</text>
<text x="270.4" y="41.7">2</text>
<text x="270.4" y="39.1">3</text>
<text x="270.4" y="36.6">4</text>
<text x="56.4" y="46.7">7</text>
<text x="74.2" y="46.7">8</text>
<text x="177.1" y="44.2">9</text>
<text x="247.6" y="44.2">1</text>
<text x="270.4" y="44.2">1</text>
<text x="56.4" y="51.8">5</text>
<text x="74.2" y="51.8">1</text>
<text x="163.8" y="51.8">2</text>
<text x="176.5" y="51.8">15</text>
<text x="176.5" y="49.3">16</text>
<text x="194.9" y="49.3">1</text>
<text x="194.9" y="51.8">2</text>
<text x="216.5" y="51.8">16</text>
<text x="225.4" y="51.8">15</text>
<text x="74.2" y="56.9">4</text>
<text x="163.8" y="54.4">3</text>
<text x="163.8" y="56.9">4</text>
<text x="163.8" y="59.4">5</text>
<text x="176.5" y="59.4">12</text>
<text x="176.5" y="56.9">13</text>
<text x="176.5" y="54.4">14</text>
<text x="194.9" y="54.4">3</text>
<text x="194.9" y="56.9">4</text>
<text x="194.9" y="59.4">5</text>
<text x="216.5" y="59.4">10</text>
<text x="216.5" y="56.9">12</text>
<text x="216.5" y="54.4">14</text>
<text x="225.4" y="56.9">11</text>
<text x="225.4" y="54.4">13</text>
<text x="226" y="59.4">9</text>
<text x="64.5" y="61.7" transform="rotate(-90 64.5 61.7)">6</text>
<text x="67.1" y="61.7" transform="rotate(-90 67.1 61.7)">9</text>
<text x="176.5" y="64.5">10</text>
<text x="176.5" y="62">11</text>
<text x="194.9" y="62">6</text>
<text x="194.9" y="64.5">7</text>
<text x="217.1" y="64.5">6</text>
<text x="217.1" y="62">8</text>
<text x="226" y="64.5">5</text>
<text x="226" y="62">7</text>
<text x="186.4" y="69.3" transform="rotate(-90 186.4 69.3)">8</text>
<text x="217.1" y="69.6">2</text>
<text x="217.1" y="67.1">4</text>
<text x="226" y="69.6">1</text>
<text x="226" y="67.1">3</text>
<text x="246.3" y="70.9">2</text>
<text x="267.9" y="70.9">2</text>
<text x="246.3" y="73.4">3</text>
<text x="267.9" y="73.4">3</text>
<text x="68.3" y="109.9" transform="rotate(-90 68.3 109.9)">4</text>
<text x="70.9" y="110.5" transform="rotate(-90 70.9 110.5)">18</text>
<text x="233.4" y="113.7" transform="rotate(-90 233.4 113.7)">8</text>
<text x="53.3" y="115.3">20</text>
<text x="81.2" y="115.3">12</text>
<text x="81.2" y="117.9">13</text>
<text x="219" y="116.6">1</text>
<text x="246.3" y="116.6">18</text>
<text x="246.3" y="119.1">22</text>
<text x="36.8" y="125.5">3</text>
<text x="36.8" y="122.9">4</text>
<text x="36.8" y="120.4">5</text>
<text x="53.3" y="120.4">19</text>
<text x="53.3" y="122.9">22</text>
<text x="81.2" y="120.4">14</text>
<text x="81.2" y="122.9">15</text>
<text x="81.2" y="125.5">16</text>
<text x="219" y="121.7">3</text>
<text x="246.3" y="121.7">17</text>
<text x="246.3" y="124.2">21</text>
<text x="36.8" y="130.6">1</text>
<text x="36.8" y="128">2</text>
<text x="81.2" y="128">17</text>
<text x="81.8" y="130.6">7</text>
<text x="219" y="126.7">2</text>
<text x="219" y="131.8">9</text>
<text x="246.3" y="126.7">19</text>
<text x="246.3" y="129.3">20</text>
<text x="246.9" y="131.8">6</text>
<text x="81.8" y="133.1">8</text>
<text x="199.3" y="135.6">6</text>
<text x="218.4" y="134.4">10</text>
<text x="218.4" y="136.9">11</text>
<text x="246.9" y="136.9">5</text>
<text x="246.9" y="134.4">7</text>
<text x="81.2" y="138.2">23</text>
<text x="81.2" y="140.7">24</text>
<text x="81.2" y="143.3">25</text>
<text x="199.3" y="143.3">3</text>
<text x="199.3" y="140.7">4</text>
<text x="199.3" y="138.2">5</text>
<text x="218.4" y="139.4">12</text>
<text x="218.4" y="142">13</text>
<text x="246.3" y="139.4">16</text>
<text x="246.9" y="142">4</text>
<text x="81.2" y="145.8">26</text>
<text x="81.2" y="148.3">27</text>
<text x="199.3" y="148.3">1</text>
<text x="199.3" y="145.8">2</text>
<text x="218.4" y="144.5">14</text>
<text x="233.4" y="149.9" transform="rotate(-90 233.4 149.9)">15</text>
<text x="32.8" y="154.4" transform="rotate(-90 32.8 154.4)">2</text>
<text x="81.2" y="150.9">28</text>
<text x="81.2" y="153.4">29</text>
<text x="81.2" y="158.5">30</text>
<text x="81.2" y="161">31</text>
<text x="81.2" y="163.6">32</text>
<text x="81.8" y="166.1">1</text>
<text x="38.5" y="168.5">~{RST}</text>
<text x="81.2" y="173.7">10</text>
<text x="81.8" y="168.7">2</text>
<text x="81.8" y="171.2">9</text>
<text x="32.8" y="174.7" transform="rotate(-90 32.8 174.7)">6</text>
<text x="81.2" y="176.3">11</text>
<text x="68.3" y="183.6" transform="rotate(-90 68.3 183.6)">3</text>
</g>
<g font-size="1.8" fill="#0f0f0f">
<text x="252.7" y="41.6">A4/SDA</text>
<text x="252.7" y="44.1">A5/SCL</text>
<text x="198.1" y="51.7">D10</text>
<text x="198.1" y="49.2">D11</text>
<text x="228.6" y="51.7">A0</text>
<text x="198.1" y="56.8">D8</text>
<text x="198.1" y="54.3">D9</text>
<text x="228.6" y="56.8">A2</text>
<text x="228.6" y="54.3">A1</text>
<text x="228.6" y="59.3">A3</text>
<text x="228.6" y="61.9">D3</text>
<text x="228.6" y="64.4">D4</text>
<text x="228.6" y="69.5">D6</text>
<text x="228.6" y="67">D5</text>
<text x="251.5" y="73.3">A6</text>
<text x="273" y="73.3">D7</text>
<text x="46" y="115.2">AREF</text>
<text x="86.4" y="117.8">D9</text>
<text x="86.4" y="115.2">D8</text>
<text x="210" y="116.5">RESET</text>
<text x="250.2" y="119">01-TX</text>
<text x="250.2" y="116.5">01-IO0</text>
<text x="28.3" y="125.4">RESET</text>
<text x="48.3" y="120.3">A6</text>
<text x="48.3" y="122.8">A7</text>
<text x="86.4" y="120.3">D10</text>
<text x="86.4" y="122.8">D11</text>
<text x="86.4" y="125.4">D12</text>
<text x="209.2" y="121.6">01-EN</text>
<text x="250.2" y="121.6">01-IO2</text>
<text x="250.2" y="124.1">01-RX</text>
<text x="31.6" y="130.5">D0</text>
<text x="31.6" y="127.9">D1</text>
<text x="86.4" y="127.9">D13</text>
<text x="250.2" y="126.7">A4/SDA</text>
<text x="250.2" y="129.2">A5/SCL</text>
<text x="86.4" y="143.2">A2</text>
<text x="86.4" y="138.1">A0</text>
<text x="86.4" y="140.6">A1</text>
<text x="190.8" y="140.6">01-IO0</text>
<text x="190.9" y="143.2">RESET</text>
<text x="86.4" y="148.2">A4/SDA</text>
<text x="86.4" y="145.7">A3</text>
<text x="190.2" y="148.2">01-RX</text>
<text x="190.5" y="145.7">01-TX</text>
<text x="86.4" y="153.3">RESET</text>
<text x="86.4" y="150.8">A5/SCL</text>
<text x="43.7" y="159.8">1 D12</text>
<text x="86.4" y="158.4">D0</text>
<text x="86.4" y="160.9">D1</text>
<text x="43.7" y="164.8">3 D13</text>
<text x="43.7" y="162.3">4 D11</text>
<text x="43.7" y="167.4">5 RESET</text>
<text x="86.4" y="163.5">D2</text>
<text x="86.4" y="166">D3</text>
<text x="86.4" y="173.6">D6</text>
<text x="86.4" y="171.1">D5</text>
<text x="86.4" y="168.6">D4</text>
<text x="96.5" y="173.6">D13</text>
<text x="86.4" y="176.2">D7</text>
</g>
<g font-size="1.8" fill="#0000c2">
<text x="35.6" y="59.4">50V</text>
<text x="41.9" y="59.4">35V</text>
<text x="105.4" y="67.6">3.3V</text>
<text x="112.1" y="69.6">þÿ!’3.29V</text>
</g>
<g font-size="1.1" fill="#a90000">
<text x="95.1" y="131.8">4</text>
<text x="97.5" y="130.7" transform="rotate(-90 97.5 130.7)">1</text>
<text x="99.5" y="131.8">2</text>
<text x="97.5" y="134.5" transform="rotate(-90 97.5 134.5)">3</text>
</g>
</svg>
